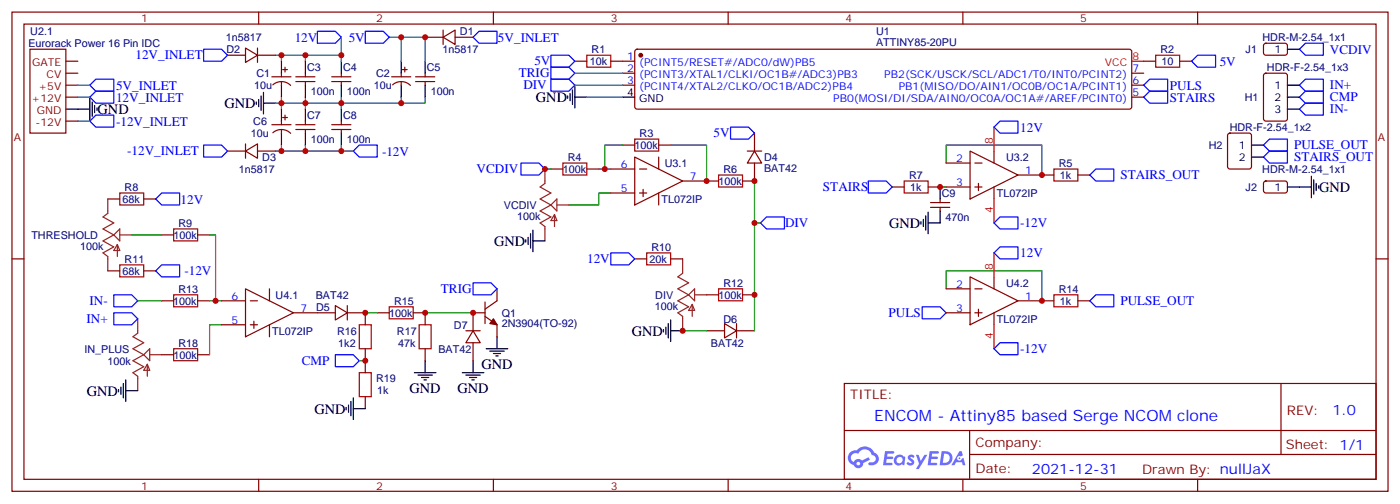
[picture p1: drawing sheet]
<svg xmlns="http://www.w3.org/2000/svg" width="412mm" height="148mm" viewBox="0 0 412 148" stroke-linecap="round" stroke-linejoin="round" font-family="sans-serif">
<g fill="none" stroke="#870000" stroke-width=".35">
<path d="M3.5 3.6h405.4v141.1h-405.4zM7.1 7.1h398.2v134h-398.2zM76.2 3.6v3.5M145.3 3.6v3.5M214.5 3.6v3.5M283.6 3.6v3.5M352.8 3.6v3.5M3.5 76.2h3.6M405.3 76.2h3.6M248.7 112.9h156.6v28.2h-156.6zM377.3 112.9v20.9M248.7 126.8h156.5"/>
<path d="M285.6 133.8h119.6M285.6 126.8v14.1M76.2 141.1v3.6M145.3 141.1v3.6M214.5 141.1v3.6M283.6 141.1v3.6M352.8 141.1v3.6"/>
</g>
<g fill="#5487ff">
<path d="M267.7 134.1a1.22 1.22 0 0 1 1.7 .3l-.4 .5a.47 .47 0 0 0-.3-.4 .47 .47 0 0 0-.5 .2l.1 .3a1.14 1.14 0 0 1 .8 1.7 1.14 1.14 0 0 1-1.9 0l-.2-.2 .5-.5 .7 .4a.29 .29 0 0 0 .3-.3 .29 .29 0 0 0-.2-.3 1.04 1.04 0 0 1-.6-1.7z"/>
<path d="M260.7 132.9h2.4l.3 .1-.2 .5-1.8 .1-.1 .9h1.5l.3 .3-.3 .4h-1.6l-.2 1.1h1.7l.2 .3-.2 .4h-2.6z"/>
<path d="M273.8 132.9h2.4l.3 .1-.1 .5-1.8 .1-.2 .9h1.6l.3 .3-.4 .4h-1.6l-.1 1.1h1.7l.2 .3-.2 .4h-2.6z"/>
<path d="M282.6 132.9h.7l.3 1.2-.6 .3a.69 .69 0 0 0-1 .3 .69 .69 0 0 0 .4 1 .69 .69 0 0 0 .9-.7l.5-.2 .6 2.2h-.8l-.2-.9h-1.8l-.5 .9h-.8z"/>
<path d="M269.8 133.9h.8l.6 1.9 1.1-1.9h.9l-2.6 4.2h-.8l.9-1.5z"/>
<path d="M277.4 132.9l-.6 4.1h1.3a2.11 2.11 0 0 0 2.5-2.1 2.11 2.11 0 0 0-2.5-2zM278.1 133.6a1.39 1.39 0 0 1 1.7 1.4 1.39 1.39 0 0 1-1.8 1.3h-.3z"/>
<path d="M263.7 134.5a1.54 1.54 0 0 0-.1 2.1 1.54 1.54 0 0 0 2.2 .2l.6 .2 .3-2.3-.2-.2-.4-.1a1.49 1.49 0 0 0-2.4 .1zM264 135.5a.94 .94 0 0 1 1.8 0 .94 .94 0 0 1-1.8 0z"/>
<path d="M250.4 133.2a2.18 2.18 0 0 0 1.1 3.8 1.44 1.44 0 0 0 1.6 .9 1.44 1.44 0 0 0 1.2-1.5l2-1-.5-.8-1.9 1a1.47 1.47 0 0 0-2.4 .5 1.39 1.39 0 0 1-.7-2 1.39 1.39 0 0 1 2-.5 2.12 2.12 0 0 1 2.2-1.3 2.12 2.12 0 0 1 1.9 1.7 1.14 1.14 0 0 1 1.1 1.4 1.14 1.14 0 0 1-1.7 .8 .43 .43 0 0 0-.5 .3 .43 .43 0 0 0 .4 .5 1.98 1.98 0 0 0 2.5-1.2 1.98 1.98 0 0 0-1.2-2.5 3.1 3.1 0 0 0-5.3-.7l-.9 .1zM252.3 136.5a.55 .55 0 0 1 1.1 0 .55 .55 0 0 1-1.1 0z"/>
<circle cx="282.6" cy="135" r=".26"/>
</g>
<g fill="none" stroke="#00f" stroke-width=".35">
<path d="M60 14.5h5.3l1.7 1.8-1.7 1.7h-5.3zM93.5 9.2h5.3l1.7 1.8-1.7 1.7h-5.3zM107.6 9.2h5.3l1.8 1.8-1.8 1.7h-5.3zM139.3 11l1.8-1.8h5.3v3.5h-5.3zM162.3 16.3h5.3l1.7 1.7-1.7 1.8h-5.3zM162.3 19.8h5.3l1.7 1.8-1.7 1.7h-5.3zM351 18l1.8-1.7h5.3v3.5h-5.3zM384.5 12.7h5.3v3.6h-5.3l-1.7-1.8zM26.5 35.7l1.7-1.8h5.3v3.5h-5.3zM26.5 25.1l1.7-1.8h5.3v3.5h-5.3zM28.2 26.8h5.3v3.6h-5.3l-1.7-1.8zM162.3 23.3h5.3l1.7 1.8-1.7 1.7h-5.3z"/>
<path d="M215.2 37.4h5.3l1.7 1.8-1.7 1.8h-5.3zM294.6 35.7h5.3v3.5h-5.3l-1.8-1.8zM338.7 23.3h5.3v3.5h-5.3l-1.8-1.7zM338.7 26.8h5.3v3.6h-5.3l-1.8-1.8zM384.5 23.3h5.3v3.5h-5.3l-1.7-1.7zM384.5 30.4h5.3v3.5h-5.3l-1.7-1.8zM384.5 26.8h5.3v3.6h-5.3l-1.7-1.8zM45.9 58.6l1.7-1.8h5.3v3.6h-5.3zM60 42.7h5.3l1.7 1.8-1.7 1.7h-5.3zM104.1 44.5l1.7-1.8h5.3v3.5h-5.3zM153.5 48h5.2l1.8 1.8-1.8 1.7h-5.2zM255.8 53.3h5.3l1.7 1.8-1.7 1.7h-5.3z"/>
<path d="M321 51.5l1.8-1.7h5.3v3.5h-5.3zM372.2 42.7l1.7-1.7h5.3v3.5h-5.3zM372.2 46.2l1.7-1.7h5.3v3.5h-5.3zM47.6 78h5.3v3.5h-5.3l-1.7-1.7zM179.9 74.5h5.3l1.8 1.7-1.8 1.8h-5.3zM224 65.7l1.8-1.8h5.3v3.5h-5.3zM292.8 74.5l1.8-1.8h5.3v3.5h-5.3zM294.6 63.9h5.3v3.5h-5.3l-1.8-1.7zM33.5 92.1h5.3l1.8 1.8-1.8 1.7h-5.3zM33.5 86.8h5.3l1.8 1.8-1.8 1.7h-5.3zM139.3 83.3h5.3l1.8 1.8-1.8 1.7h-5.3zM271.6 90.3h5.3l1.8 1.8-1.8 1.8h-5.3z"/>
<path d="M321 88.6l1.8-1.8h5.3v3.5h-5.3zM98.8 104.5h5.3l1.7 1.7-1.7 1.8h-5.3zM292.8 102.7l1.8-1.8h5.3v3.6h-5.3z"/>
</g>
<g fill="none" stroke="#000" stroke-width=".35">
<path d="M82.9 18v3.6M90 18v3.6M100.5 18v3.6M118.2 18v3.6M125.2 18v3.6M379.2 14.5h3.6M19.4 32.1h7.1M26.5 29v6.3M27.2 30v4.3M27.9 31.1v2.1M28.6 31.8v.7M75.5 30v.7"/>
<path d="M76.2 29.3v2.1M76.9 28.3v4.2M77.6 30.4h3.5M77.6 27.2v6.3M82.9 25.1v3.5M82.9 32.1v3.6M82.9 39.2v3.5M90 25.1v3.5M90 32.1v3.6M90 39.2v3.5M100.5 25.1v3.5M100.5 32.1v3.6"/>
<path d="M100.5 39.2v3.5M118.2 25.1v3.5M125.2 25.1v3.5M167.2 28.3v.7M167.9 27.6v2.1M168.6 26.5v4.2M169.3 28.6h3.6M169.3 25.4v6.4M183.4 28.6h3.6M379.2 32.1h3.6M379.2 28.6h3.6M379.2 25.1h3.6"/>
<path d="M276.9 55.1v3.5M368.7 42.7h3.5M368.7 46.2h3.5M379.2 55.1h7.1M386.3 51.9v6.3M387 53v4.2M387.7 54v2.1M388.4 54.7v.7M154.9 70.6v.7M155.6 69.9v2.1M156.3 68.8v4.3M157 70.9h3.5"/>
<path d="M157 67.8v6.3M271.3 65.3v.7M272 64.6v2.1M272.7 63.5v4.3M273.4 62.5v6.3M276.9 62.1v3.6h-3.5M146.4 99.2v3.5M195.4 97v.8M196.1 96.3v2.2M196.8 95.3v4.2M197.6 97.4h3.5M197.6 94.2v6.4"/>
<path d="M34.9 114.7v.7M35.6 114v2.1M36.3 112.9v4.3M37 115h3.6M37 111.9v6.3M102 120v.7M102.7 119.3v2.1M103.4 118.2v4.2M104.1 117.2v6.3M122.1 109.7h6.3M123.1 110.5h4.3M124.2 111.2h2.1"/>
<path d="M124.9 111.9h.7M125.2 106.2v3.5M136.2 109.7h6.3M137.2 110.5h4.3M138.3 111.2h2.1M139 111.9h.7M139.3 106.2v3.5M143.2 102.7h6.4M144.3 103.4h4.2M145.3 104.1h2.2M146 104.8h.8M104.1 120.3h3.5"/>
</g>
<g fill="none" stroke="#008700" stroke-width=".35">
<path d="M81.1 16.3h19.4v1.7M82.9 16.3v1.7M90 16.3v1.7M100.5 11v5.3M114.7 11h3.5v7M118.2 11h7v7M22.9 28.6h3.6M22.9 35.7h3.6M22.9 25.1h3.6M82.9 28.6v3.5M90 28.6v1.8h-8.9M100.5 28.6v3.5"/>
<path d="M118.2 28.6v1.8M125.2 28.6v1.8h-35.2v1.7M169.3 25.1h14.1M169.3 21.6h14.1M172.9 28.6h10.5M82.9 42.7v1.8M90 42.7v1.8M100.5 42.7v1.8h-19.4M100.5 44.5h3.6M160.5 49.8h1.8M176.4 49.8h3.5M179.9 56.8h-3.5v3.6h-8.8"/>
<path d="M183.4 42.7h-5.2v7.1M197.6 42.7h10.5v10.6M222.2 53.3v44.1M276.9 55.1h1.8M278.7 48v-5.3h28.2v8.8M38.8 69.2h8.8M61.7 69.2h1.8v19.4M222.2 65.7h1.8M40.6 88.6h7M61.7 88.6h3.6M65.3 95.6h-3.6v8.9M107.6 92.1h3.5"/>
<path d="M125.2 92.1h14.1M201.1 97.4h7M278.7 85.1v-5.3h28.2v8.8M105.8 106.2h1.8"/>
</g>
<g fill="none" stroke="#870000" stroke-width=".35">
<path d="M8.8 14.5h10.6v24.7h-10.6zM19.4 18h3.5M67 16.3h5.3M72.3 14.1l3.5 2.2-3.5 2.1zM75.8 16.3h5.3M75.8 14.1v4.3M84 19.8v1.4M119.2 19.8v1.4M125.2 11h5.3M130.5 11l3.6-2.1v4.2zM130.5 8.9v4.2M134.1 11h5.2"/>
<path d="M169.3 18h3.6M179.9 18h7.1M187.2 14.7l.5-.2h145l.5 .2 .2 .5v16.2l-.3 .5-.4 .2h-145l-.5-.2-.2-.5v-16.2zM336.9 18h3.5M347.5 18h3.5M372.4 12.9l.5-.2 5.9 .1 .4 .6v2.4l-.7 .5-5.9-.1-.4-.6v-2.2zM19.4 21.6h3.5M19.4 25.1h3.5M19.4 28.6h3.5M19.4 35.7h3.5M80.1 36.7h5.6M80.1 22.6h5.6"/>
<path d="M80.4 39.1a3.8 3.8 0 0 1 5.2 .2M80.4 25a3.8 3.8 0 0 1 5.2 .2M82.9 21.6v1M82.9 24v1.1M82.9 35.7v1M82.9 38.1v1.1M83.3 34.6h1.4M83.3 20.5h1.4M84 33.9v1.4M87.1 36.7h5.7M87.1 22.6h5.7M87.1 24h5.7"/>
<path d="M87.1 38.1h5.7M90 21.6v1M90 24v1.1M90 35.7v1M90 38.1v1.1M97.7 36.7h5.7M97.7 22.6h5.7M97.7 24h5.7M97.7 38.1h5.7M100.5 21.6v1M100.5 24v1.1M100.5 35.7v1"/>
<path d="M100.5 38.1v1.1M115.4 22.6h5.6M115.6 25a3.8 3.8 0 0 1 5.3 .2M118.2 21.6v1M118.2 24v1.1M118.5 20.5h1.4M122.4 22.6h5.7M122.4 24h5.7M125.2 21.6v1M125.2 24v1.1M183.4 21.6h3.6M183.4 25.1h3.6"/>
<path d="M222.2 39.2v5.3M333.4 21.6h3.5M333.4 25.1h3.5M333.4 28.6h3.5M361.8 39.4l.5-.2h5.6l.7 .4 .1 9.5-.5 .6-5.9 .1-.6-.5-.1-9.4zM372.4 21.8l.5-.2h5.6l.7 .4v13l-.4 .6-5.9 .1-.7-.5v-12.9zM31.7 58.6h3.6M42.3 58.6h3.6M67 44.5h5.3M72.3 44.5l3.5-2.1v4.2zM72.3 42.4v4.2M75.8 44.5h5.3"/>
<path d="M162.3 49.8h3.5M172.9 49.8h3.5M179.9 49.8h7.1M179.9 56.8h7.1M183.4 42.7h3.6M187 46.2l14.1 7.1-14.1 7.1zM188.4 49.8h2.1M188.4 56.8h2.1M189.4 55.8v2.1M194 42.7h3.6M194 46.2v3.6M194 56.8v3.6"/>
<path d="M201.1 53.3h10.6M220.1 44.5h4.3M222.2 44.5l2.2 3.5h-4.3zM222.2 48v5.3h-3.5M262.8 55.1h3.5M273.4 55.1h3.5M274.1 59.7h5.7M276.9 58.6v1.1M278.7 55.1h7.1M278.7 48h7.1M285.8 44.5l14.1 7-14.1 7.1zM287.2 55.1h2.1"/>
<path d="M287.2 48h2.1M288.2 54v2.1M292.8 44.5v3.5M292.8 55.1v3.5M299.9 51.5h10.5M317.5 51.5h3.5M372.4 53.5l.5-.2 5.9 .1 .4 .6v2.4l-.7 .4h-5.9l-.4-.7v-2.1zM31.7 79.8h3.6M42.3 79.8h3.6M47.6 69.2h3.6M58.2 69.2h3.5M187 76.2h3.5"/>
<path d="M197.6 76.2h3.5M274.1 61.1h5.7M276.9 61.1v1M47.6 88.6h3.6M58.2 88.6h3.5M65.3 88.6h7M65.3 95.6h7M72.3 85.1l14.1 7-14.1 7.1zM73.7 88.6h2.1M73.7 95.6h2.1M74.8 94.6v2.1M79.4 85.1v3.5"/>
<path d="M79.4 95.6v3.6M86.4 92.1h12.4M98.8 90l3.5 2.1-3.5 2.1zM102.3 92.1h5.3v3.5M102.3 90v4.2M111.1 92.1h3.6M121.7 92.1h3.5v3.5M137.2 97.4h4.3M139.3 97.4l2.2 3.5h-4.3zM142.9 92.1h-3.6v5.3M142.9 93.2l3.5 2.4v3.6M142.9 88.9v6.4"/>
<path d="M146.4 85.1v3.5l-3.5 2.5M208.1 86.8h3.6M208.1 97.4h5.3M213.4 95.3l3.6 2.1-3.6 2.1zM217 97.4h5.2M217 95.3v4.2M218.7 86.8h3.5M278.7 92.1h7.1M278.7 85.1h7.1M285.8 81.5l14.1 7.1-14.1 7zM287.2 92.1h2.1M287.2 85.1h2.1"/>
<path d="M288.2 91.1v2.1M292.8 81.5v3.6M292.8 92.1v3.5M299.9 88.6h10.5M317.5 88.6h3.5M47.6 104.5h3.6M58.2 104.5h3.5M107.6 102.7v7M107.6 116.8v3.5M125.2 102.7v3.5M139.3 100.9v5.3"/>
</g>
<g fill="#870000" stroke="#870000" stroke-width=".35">
<path d="M145.3 93.9l1.1 1.7-2.1-.3z"/>
<circle cx="188.7" cy="16.3" r=".53"/>
</g>
<path d="M333.4 18h3.5M292.8 37.4v7.1M292.8 58.6v7.1M292.8 74.5v7M292.8 95.6v7.1" fill="none" stroke="#f00" stroke-width=".35"/>
<g fill="none" stroke="#a10000" stroke-width=".35">
<path d="M172.9 16.3h7v3.5h-7zM340.4 16.3h7.1v3.5h-7.1zM35.3 56.8h7v3.6h-7zM165.8 48h7.1v3.5h-7.1zM187 41h7v3.5h-7zM211.7 51.5h7v3.6h-7zM266.3 53.3h7.1v3.5h-7.1zM310.4 49.8h7.1v3.5h-7.1zM35.3 78h7v3.5h-7zM51.2 67.4h7v3.5h-7zM190.5 74.5h7.1v3.5h-7.1zM51.2 86.8h7v3.5h-7z"/>
<path d="M105.8 95.6h3.6v7.1h-3.6zM114.7 90.3h7v3.6h-7zM123.5 95.6h3.5v7.1h-3.5zM211.7 85.1h7v3.5h-7zM310.4 86.8h7.1v3.5h-7.1zM51.2 102.7h7v3.5h-7zM105.8 109.7h3.6v7.1h-3.6z"/>
</g>
<g fill="none" stroke="#8c2424" stroke-width=".35">
<path d="M31.7 58.6v4.2l-1.4 1.1 3.2 1.8-3.2 1.7 3.2 1.8M160.5 49.8v4.2l-1.4 1.1 3.2 1.7-3.2 1.8 3.2 1.8M164 58.6v3.5l-1.7-1.7zM33.5 69.2l-3.2 1.7 3.2 1.8-3.2 1.8 1.4 1v4.3M34.6 72v3.5M34.6 72l.7 1.8h-1.8zM35.3 67.4v3.5l-1.8-1.7zM35.3 69.2h3.5M162.3 60.4l-3.2 1.7 3.2 1.8-3.2 1.8 1.4 1v4.2M163.3 63.2v3.5M163.3 63.2l.7 1.7h-1.7zM164 60.4h3.6"/>
<path d="M201.1 76.2v4.3l-1.4 1 3.1 1.8-3.1 1.8 3.1 1.7M40.6 93.9v4.2l-1.4 1.1 3.1 1.7-3.1 1.8 3.1 1.8M202.8 86.8l-3.1 1.8 3.1 1.7-3.1 1.8 1.4 1.1v4.2M203.9 89.6v3.6M203.9 89.6l.7 1.8h-1.8zM204.6 85.1v3.5l-1.8-1.8zM204.6 86.8h3.5M42.3 104.5l-3.1 1.7 3.1 1.8-3.1 1.7 1.4 1.1v4.2M43.4 107.3v3.5M43.4 107.3l.7 1.7h-1.8zM44.1 102.7v3.5l-1.8-1.7zM44.1 104.5h3.5"/>
</g>
<g fill="#c00">
<circle cx="63.5" cy="88.6" r=".88"/>
<circle cx="107.6" cy="106.2" r=".88"/>
<circle cx="107.6" cy="92.1" r=".88"/>
<circle cx="160.5" cy="49.8" r=".88"/>
<circle cx="178.2" cy="49.8" r=".88"/>
<circle cx="201.1" cy="97.4" r=".88"/>
<circle cx="222.3" cy="86.8" r=".88"/>
<circle cx="222.3" cy="65.7" r=".88"/>
<circle cx="222.3" cy="53.3" r=".88"/>
<circle cx="82.9" cy="30.4" r=".88"/>
<circle cx="90" cy="30.4" r=".88"/>
<circle cx="208.1" cy="53.3" r=".88"/>
<circle cx="276.9" cy="55.1" r=".88"/>
<circle cx="306.9" cy="51.5" r=".88"/>
<circle cx="306.9" cy="88.6" r=".88"/>
<circle cx="118.2" cy="30.4" r=".88"/>
<circle cx="100.5" cy="30.4" r=".88"/>
<circle cx="139.3" cy="92.1" r=".88"/>
<circle cx="125.2" cy="92.1" r=".88"/>
<circle cx="100.5" cy="16.3" r=".88"/>
<circle cx="82.9" cy="16.3" r=".88"/>
<circle cx="90" cy="16.3" r=".88"/>
<circle cx="100.5" cy="44.5" r=".88"/>
<circle cx="82.9" cy="44.5" r=".88"/>
<circle cx="90" cy="44.5" r=".88"/>
<circle cx="118.2" cy="11" r=".88"/>
<circle cx="125.2" cy="11" r=".88"/>
</g>
<text font-size="4.6" fill="#00f" x="257.5" y="123.9">ENCOM - Attiny85 based Serge NCOM clone</text>
<g font-size="4.2">
<text x="28.8" y="33.6">GND</text>
<text x="66.1" y="31.8">GND</text>
<text x="157.9" y="30">GND</text>
<text x="388.6" y="56.5">GND</text>
<text x="261.9" y="67.1">GND</text>
<text x="145.5" y="72.4">GND</text>
<text x="186.1" y="98.8">GND</text>
<text x="141.8" y="108.8">GND</text>
<text x="25.6" y="116.5">GND</text>
<text x="120.6" y="115.8">GND</text>
<text x="134.8" y="115.8">GND</text>
<text x="92.6" y="121.8">GND</text>
</g>
<g font-size="4.2" fill="#00f">
<text x="392.5" y="122.2">1.0</text>
<text x="304" y="139.6">2021-12-31</text>
</g>
<g font-size="3.9" fill="#00f">
<text x="39.9" y="17.5">12V_INLET</text>
<text x="86.8" y="12.3">12V</text>
<text x="102.7" y="12.2">5V</text>
<text x="146.7" y="12.2">5V_INLET</text>
<text x="391.8" y="15.8">VCDIV</text>
<text x="152.8" y="22.7">TRIG</text>
<text x="157.4" y="19.2">5V</text>
<text x="359.3" y="19.3">5V</text>
<text x="34.2" y="29.9">12V_INLET</text>
<text x="34.2" y="26.4">5V_INLET</text>
<text x="154.2" y="26.3">DIV</text>
<text x="344.6" y="26.4">PULS</text>
<text x="344.6" y="29.9">STAIRS</text>
<text x="391.8" y="26.4">IN+</text>
<text x="391.8" y="29.9">CMP</text>
<text x="391.8" y="33.4">IN-</text>
<text x="34.2" y="37">-12V_INLET</text>
<text x="210.2" y="40.4">5V</text>
<text x="300.5" y="38.7">12V</text>
<text x="37.5" y="45.7">-12V_INLET</text>
<text x="112.5" y="45.8">-12V</text>
<text x="381.2" y="44">PULSE_OUT</text>
<text x="381.2" y="47.5">STAIRS_OUT</text>
<text x="140.4" y="51">VCDIV</text>
<text x="330" y="52.8">STAIRS_OUT</text>
<text x="53.2" y="60">12V</text>
<text x="242.4" y="56.3">STAIRS</text>
<text x="231.2" y="67">DIV</text>
<text x="300.5" y="67">-12V</text>
<text x="173" y="77.5">12V</text>
<text x="300.5" y="75.8">12V</text>
<text x="54.3" y="81.1">-12V</text>
<text x="26.3" y="89.8">IN-</text>
<text x="129.9" y="86.3">TRIG</text>
<text x="330" y="89.9">PULSE_OUT</text>
<text x="25.5" y="95.1">IN+</text>
<text x="261.8" y="93.3">PULS</text>
<text x="88.9" y="107.4">CMP</text>
<text x="300.5" y="104">-12V</text>
</g>
<g font-size="3.9" fill="#800">
<text x="250.5" y="117.5">TITLE:</text>
<text x="379.1" y="122.2">REV:</text>
<text x="287.4" y="131.7">Company:</text>
<text x="378.7" y="132.3">Sheet: 1/1</text>
<text x="287.4" y="139.4">Date:</text>
<text x="336.4" y="139.5">Drawn By: nullJaX</text>
</g>
<g font-size="3.2" fill="#000080">
<text x="8.9" y="10.4">U2.1</text>
<text x="135.5" y="10.4">D1</text>
<text x="258.1" y="10.2">U1</text>
<text x="8.4" y="13.9">Eurorack Power 16 Pin IDC</text>
<text x="66.6" y="12.1">1n5817</text>
<text x="66.7" y="15.6">D2</text>
<text x="130.3" y="15.7">1n5817</text>
<text x="174.3" y="15.6">R1</text>
<text x="258.1" y="13.4">ATTINY85-20PU</text>
<text x="341.9" y="15.6">R2</text>
<text x="366.9" y="15.6">J1</text>
<text x="371.9" y="12.1">HDR-M-2.54_1x1</text>
<text x="75.5" y="22.7">C1</text>
<text x="90.5" y="20.9">C3</text>
<text x="101" y="20.9">C4</text>
<text x="110.8" y="22.7">C2</text>
<text x="125.7" y="20.9">C5</text>
<text x="173.7" y="19.1">10k</text>
<text x="342.2" y="19.2">10</text>
<text x="373.2" y="20.9">HDR-F-2.54_1x3</text>
<text x="74.9" y="26.2">10u</text>
<text x="91.6" y="28">100n</text>
<text x="102.2" y="28">100n</text>
<text x="110.1" y="26.2">10u</text>
<text x="126.9" y="28">100n</text>
<text x="366.7" y="29.7">H1</text>
<text x="90.5" y="35">C7</text>
<text x="101" y="35">C8</text>
<text x="73.9" y="40.3">10u</text>
<text x="74.6" y="36.8">C6</text>
<text x="188.4" y="40.3">R3</text>
<text x="362.2" y="38.6">HDR-F-2.54_1x2</text>
<text x="77.3" y="47.4">D3</text>
<text x="91.6" y="42.1">100n</text>
<text x="102.2" y="42.1">100n</text>
<text x="167.2" y="47.4">R4</text>
<text x="186.9" y="43.8">100k</text>
<text x="225.1" y="47.4">D4</text>
<text x="296.4" y="47.4">U3.2</text>
<text x="356.1" y="43.9">H2</text>
<text x="70.4" y="51">1n5817</text>
<text x="165.8" y="50.9">100k</text>
<text x="195.8" y="49.1">U3.1</text>
<text x="213.1" y="50.9">R6</text>
<text x="225.1" y="50.6">BAT42</text>
<text x="267.8" y="52.7">R7</text>
<text x="311.9" y="49.1">R5</text>
<text x="312.2" y="52.7">1k</text>
<text x="371.8" y="50.9">HDR-M-2.54_1x1</text>
<text x="36.1" y="59.7">68k</text>
<text x="36.7" y="56.2">R8</text>
<text x="194.9" y="59.7">TL072IP</text>
<text x="211.6" y="54.4">100k</text>
<text x="268.1" y="56.2">1k</text>
<text x="277.4" y="58">C9</text>
<text x="293.6" y="57.9">TL072IP</text>
<text x="366.9" y="56.2">J2</text>
<text x="148.4" y="61.5">VCDIV</text>
<text x="152.3" y="64.7">100k</text>
<text x="278.6" y="65">470n</text>
<text x="9.3" y="70.3">THRESHOLD</text>
<text x="51.1" y="70.3">100k</text>
<text x="52.6" y="66.8">R9</text>
<text x="23.6" y="73.5">100k</text>
<text x="36.7" y="77.4">R11</text>
<text x="191.4" y="77.4">20k</text>
<text x="191.9" y="73.8">R10</text>
<text x="36.1" y="80.9">68k</text>
<text x="51.1" y="89.7">100k</text>
<text x="52.6" y="86.2">R13</text>
<text x="81.2" y="87.9">U4.1</text>
<text x="93" y="87.9">BAT42</text>
<text x="116.1" y="89.7">R15</text>
<text x="193" y="88">DIV</text>
<text x="211.6" y="87.9">100k</text>
<text x="213.1" y="84.4">R12</text>
<text x="296.4" y="84.4">U4.2</text>
<text x="311.9" y="86.2">R14</text>
<text x="312.2" y="89.7">1k</text>
<text x="93.1" y="91.5">D5</text>
<text x="114.6" y="93.2">100k</text>
<text x="147.8" y="93.2">Q1</text>
<text x="192.9" y="91.1">100k</text>
<text x="213.1" y="95">D6</text>
<text x="293.6" y="95">TL072IP</text>
<text x="80.2" y="98.5">TL072IP</text>
<text x="99.3" y="98.5">R16</text>
<text x="116.9" y="98.5">R17</text>
<text x="133.7" y="96.8">D7</text>
<text x="147.8" y="96.4">2N3904(TO-92)</text>
<text x="24.9" y="103.8">IN_PLUS</text>
<text x="31.7" y="107.3">100k</text>
<text x="51.1" y="105.6">100k</text>
<text x="52.6" y="102.1">R18</text>
<text x="99.7" y="102.1">1k2</text>
<text x="117.3" y="102.1">47k</text>
<text x="129.1" y="103.9">BAT42</text>
<text x="209.4" y="102">BAT42</text>
<text x="110.8" y="112.6">R19</text>
<text x="111.1" y="116.2">1k</text>
</g>
<g font-size="3.2" fill="#800">
<text x="41.6" y="6.6">1</text>
<text x="110.8" y="6.6">2</text>
<text x="179.9" y="6.6">3</text>
<text x="249.1" y="6.6">4</text>
<text x="318.2" y="6.6">5</text>
<text x="9.5" y="19.4">GATE</text>
<text x="13.7" y="23">CV</text>
<text x="11.3" y="26.5">+5V</text>
<text x="9.3" y="30">+12V</text>
<text x="10.8" y="33.5">GND</text>
<text x="4.1" y="41.7">A</text>
<text x="10.5" y="37.1">-12V</text>
<text x="405.9" y="41.7">A</text>
<text x="41.6" y="144.1">1</text>
<text x="110.8" y="144.1">2</text>
<text x="179.9" y="144.1">3</text>
<text x="249.1" y="144.1">4</text>
<text x="318.2" y="144.1">5</text>
</g>
<g font-size="3.2" fill="#00f">
<text x="184.8" y="17.7">1</text>
<text x="184.8" y="21.2">2</text>
<text x="188.3" y="19.4">(PCINT5/RESET#/ADC0/dW)PB5</text>
<text x="188.3" y="23">(PCINT3/XTAL1/CLKI/OC1B#/ADC3)PB3</text>
<text x="260.5" y="23">PB2(SCK/USCK/SCL/ADC1/T0/INT0/PCINT2)</text>
<text x="333.6" y="21.2">7</text>
<text x="184.8" y="24.7">3</text>
<text x="188.3" y="26.5">(PCINT4/XTAL2/CLKO/OC1B/ADC2)PB4</text>
<text x="264.7" y="26.5">PB1(MISO/DO/AIN1/OC0B/OC1A/PCINT1)</text>
<text x="333.6" y="28.3">5</text>
<text x="333.6" y="24.7">6</text>
<text x="245.5" y="30">PB0(MOSI/DI/SDA/AIN0/OC0A/OC1A#/AREF/PCINT0)</text>
<text x="281.6" y="47.7">2</text>
<text x="182.8" y="49.4">6</text>
<text x="203.2" y="53">7</text>
<text x="302" y="51.2">1</text>
<text x="182.8" y="56.5">5</text>
<text x="281.6" y="54.7">3</text>
<text x="68.2" y="88.2">6</text>
<text x="281.6" y="84.7">2</text>
<text x="302" y="88.2">1</text>
<text x="68.2" y="95.3">5</text>
<text x="88.5" y="91.8">7</text>
<text x="281.6" y="91.8">3</text>
</g>
<g font-size="3.2" fill="#f00">
<text x="333.6" y="17.7">8</text>
<text x="325.5" y="19.4">VCC</text>
<text x="292.5" y="42.4" transform="rotate(-90 292.5 42.4)">8</text>
<text x="292.5" y="62.7" transform="rotate(-90 292.5 62.7)">4</text>
<text x="292.5" y="79.4" transform="rotate(-90 292.5 79.4)">8</text>
<text x="292.5" y="99.8" transform="rotate(-90 292.5 99.8)">4</text>
</g>
<g font-size="3.2">
<text x="375.5" y="15.6">1</text>
<text x="184.8" y="28.3">4</text>
<text x="375.5" y="26.1">1</text>
<text x="375.5" y="29.7">2</text>
<text x="188.3" y="30">GND</text>
<text x="375.5" y="33.2">3</text>
<text x="364.9" y="43.8">1</text>
<text x="364.9" y="47.3">2</text>
<text x="375.5" y="56.1">1</text>
</g>
</svg>
